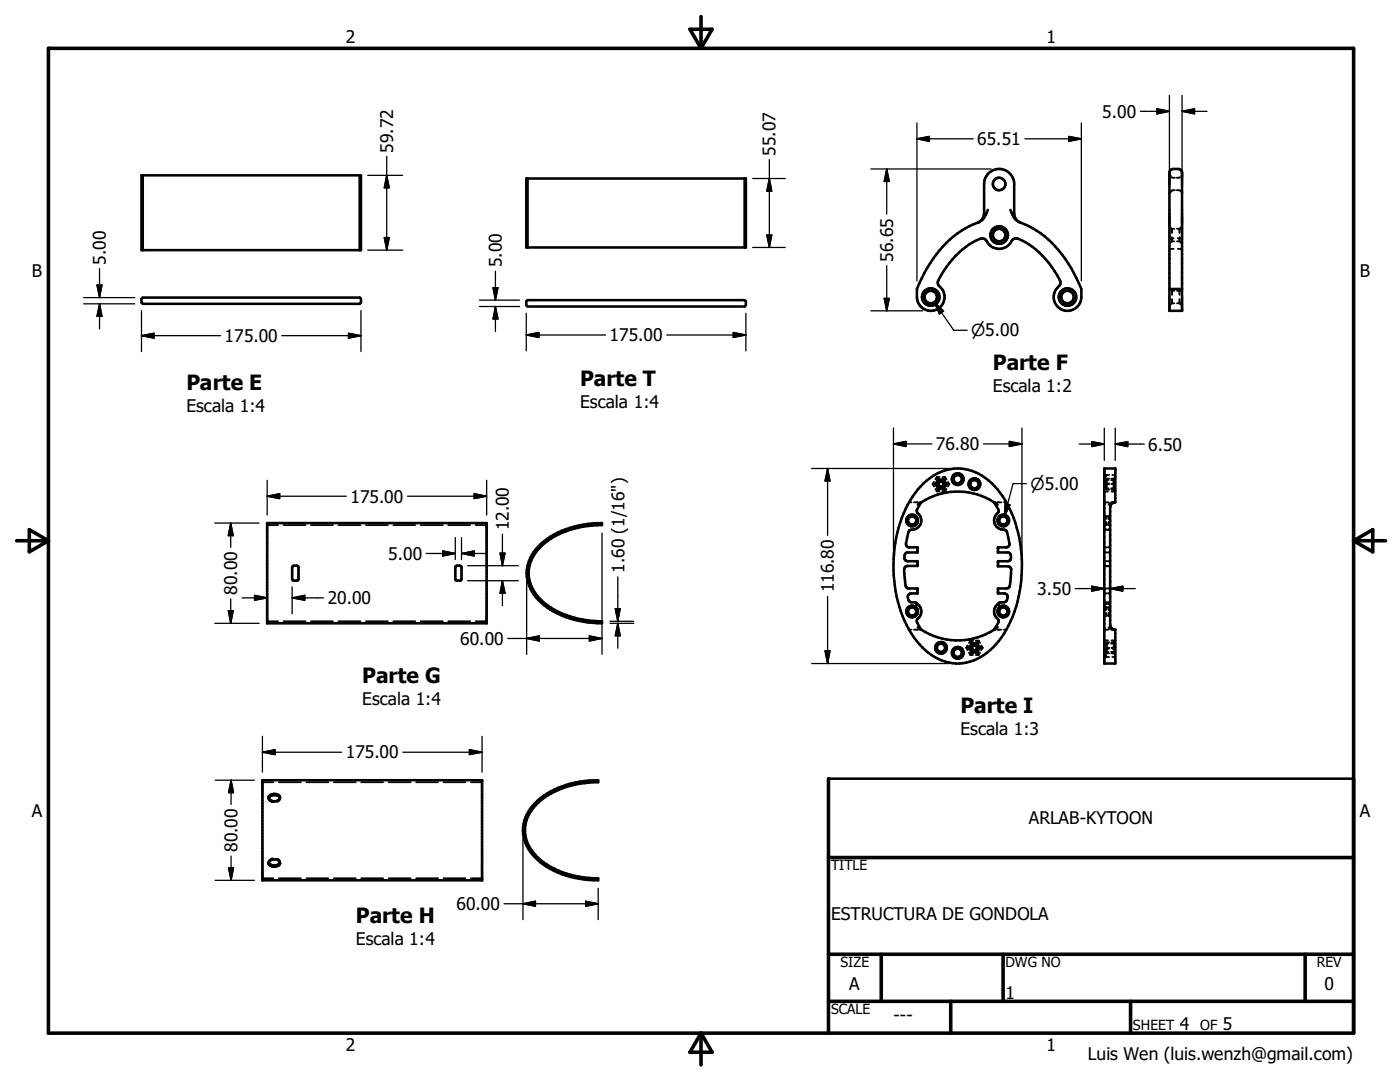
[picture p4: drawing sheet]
<svg xmlns="http://www.w3.org/2000/svg" width="279mm" height="216mm" viewBox="0 0 279 216" stroke-linecap="round" stroke-linejoin="round" font-family="sans-serif">
<g fill="none" stroke="#000" stroke-width=".51">
<path d="M28.2 35h43.8v14.9h-43.8zM28.5 35v14.9M71.8 35v14.9M105 35.6h43.9v13.8h-43.9zM105.3 35.6v13.8M148.6 35.6v13.8M233.6 33.9l.5-.2h1.2l.5 .4 .1 .4v27.5h-2.5v-27.5zM28.2 59.6l.3-.2h43.3l.2 .2v.8l-.2 .2h-43.3l-.3-.2zM195.1 44.5a2 2 0 0 0 1.3-1.9v-5.9a3 3 0 0 1 3-3 3 3 0 0 1 3 3v5.9a1.92 1.92 0 0 0 1.3 1.9M197.1 41.9a3.5 3.5 0 0 1-1.9 2.5 19.4 19.4 0 0 0-10.2 9.1l-2 4.2a4.8 4.8 0 0 0 .3 2.8 2.76 2.76 0 0 0 4.2 .9 2.76 2.76 0 0 0-.2-4.4l-.1-.4a2.09 2.09 0 0 1 .6-1.6 15.4 15.4 0 0 1 8.3-7.4l.6 .2a3 3 0 0 0 3.3 1.8 3.2 3.2 0 0 0 2.1-1.8l.4-.2a1.73 1.73 0 0 1 1.4 .3 17.6 17.6 0 0 1 7.7 8.5v.4a2.95 2.95 0 0 0-.5 4.4 2.76 2.76 0 0 0 3 .6 2.76 2.76 0 0 0 1.7-2.5v-1.6a23.4 23.4 0 0 0-10.5-12.6l-1.7-.7a3.6 3.6 0 0 1-2-2.5M233.4 57.7h2.5M105 60.1l.3-.2h43.3l.3 .2v.8l-.3 .3h-43.3l-.3-.3z"/>
<path d="M184.4 96.4a9.4 9.4 0 0 1 14.1 .6 24 24 0 0 1 5.4 17.8 22.4 22.4 0 0 1-5.7 14.4 9.3 9.3 0 0 1-12.9 1.1 20.9 20.9 0 0 1-6.8-14.4 25.4 25.4 0 0 1 4.7-18.3zM53.3 104.4h43.8v20h-43.8zM58.4 113l.8-.1 .3 .2 .1 2.4-.3 .3h-.7l-.3-.3v-2.2zM91 113l.7-.1 .4 .2v2.4l-.2 .3h-.8l-.2-.2zM108 108.5a18.3 18.3 0 0 1 12.1-4.1v.4a16.6 16.6 0 0 0-12.9 5.1 6.9 6.9 0 0 0 .9 10 17.8 17.8 0 0 0 12 4.1v.4a17.3 17.3 0 0 1-13.1-5.2 7.4 7.4 0 0 1 1-10.7zM183.2 100.7a13.4 13.4 0 0 1 15.9 0M183.9 100.2a3.2 3.2 0 0 0-.9 1.8v.2a1.97 1.97 0 0 1 .8 2.3 1.97 1.97 0 0 1-2.2 1.3l-.3 .4-.5 2.3 .1 .3 .4 .4h1.8v1h-1.9a.9 .9 0 0 0-.7 .9 .9 .9 0 0 0 .7 .9h1.9v.9l-2.1 .1-.5 .4 .1 2.6 .3 1.2 .5 .2h1.7v1h-1.3a.92 .92 0 0 0-.6 .9 .92 .92 0 0 0 .8 .9h.7l.4 .3M198.4 100.2a3.1 3.1 0 0 1 .9 1.8v.2a1.98 1.98 0 0 0-.8 2.3 1.98 1.98 0 0 0 2.1 1.3l.4 .4 .5 2.3-.1 .3-.4 .4h-1.8v1h1.9a.9 .9 0 0 1 .7 .9 .9 .9 0 0 1-.7 .9h-1.9v1h2.1l.4 .3a11.5 11.5 0 0 1-.3 3.9l-.5 .2h-1.7v1h1.2a.92 .92 0 0 1 .7 .9 .92 .92 0 0 1-.8 .9l-.9 .1-.2 .2M222.5 100.2h.1M222.6 100.2a1 1 0 0 0-1 1v23.5a1 1 0 0 0 1 .9M222.6 100.2v-6.7h-2.2v38.9h2.2v-6.8M183.1 120.5l-.3 .2"/>
<path d="M183.1 120.5a1.98 1.98 0 0 1-.1 3.2v.2a3.2 3.2 0 0 0 .9 1.7M183.2 125.2a13.4 13.4 0 0 0 15.9 0M199.2 120.5h.1M199.2 120.5a1.95 1.95 0 0 0 .1 3.2 1.45 1.45 0 0 1-.5 1.3l-.4 .6M199.2 120.5l.2 .2M222.5 125.6h.1M52.4 155.7h43.8v20h-43.8zM53.6 159.3h.1M53.6 159.2h.1M53.6 159h.1M53.6 159.2a1.34 1.34 0 0 1 2.3 0 1.27 1.27 0 0 1-2.3 .1M53.6 159a1.34 1.34 0 0 1 2.3 .1"/>
<path d="M53.6 159v.3M55.9 159.1v.1M107.2 159.8a18.3 18.3 0 0 1 12.2-4.1v.4a17.1 17.1 0 0 0-12.5 4.6 7 7 0 0 0 .5 10.5 17.5 17.5 0 0 0 12 4.1v.4a17.5 17.5 0 0 1-12.7-4.7 7.4 7.4 0 0 1 .5-11.2zM165.3 155.4h104.8M53.6 172.1v.3M53.6 172.2h.1M53.6 172.4h.1M53.6 172.1h.1M53.6 172.1a1.28 1.28 0 0 1 2.3 0M55.9 172.1a1.34 1.34 0 0 1-2.3 .1M55.9 172.1a1.1 1.1 0 0 1-1.6 .8l-.7-.5"/>
<circle cx="199.4" cy="36.7" r="1.24"/>
<circle cx="185.7" cy="59.3" r="1.76"/>
<circle cx="185.8" cy="59.3" r="1.25"/>
<circle cx="199.4" cy="46.9" r="1.25"/>
<circle cx="199.4" cy="46.9" r="1.76"/>
<circle cx="213" cy="59.3" r="1.25"/>
<circle cx="213.1" cy="59.3" r="1.76"/>
<circle cx="187.8" cy="96.6" r=".83"/>
<circle cx="187.8" cy="96.6" r=".5"/>
<circle cx="191.1" cy="95.6" r=".83"/>
<circle cx="191.1" cy="95.6" r="1.18"/>
<circle cx="194.5" cy="96.6" r=".83"/>
<circle cx="194.5" cy="96.6" r="1.17"/>
<circle cx="182" cy="103.9" r="1.16"/>
<circle cx="182" cy="103.9" r=".83"/>
<circle cx="200.2" cy="103.9" r="1.16"/>
<circle cx="200.2" cy="103.9" r=".83"/>
<circle cx="182" cy="122" r="1.17"/>
<circle cx="182" cy="122" r=".83"/>
<circle cx="187.8" cy="129.3" r=".83"/>
<circle cx="187.8" cy="129.3" r="1.16"/>
<circle cx="191.1" cy="130.3" r="1.17"/>
<circle cx="191.1" cy="130.3" r=".83"/>
<circle cx="194.5" cy="129.3" r=".51"/>
<circle cx="194.5" cy="129.3" r=".83"/>
<circle cx="200.2" cy="122" r=".83"/>
<circle cx="200.2" cy="122" r="1.17"/>
</g>
<g fill="none" stroke="#000" stroke-width=".36">
<path d="M233.4 34.7l.1 .4M233.5 38.3l-.1 .4M233.8 35.4l.7 .1M234.5 38l-.7 .1M234.8 38l.7 .1M235.5 35.4l-.7 .1M235.8 38.3l.1 .4M235.9 34.7l-.1 .4M233.4 47.6h.8M233.4 49.7h.8M233.4 57.5l.2 .2M233.4 45.2l.2 .1"/>
<path d="M233.6 48.5l-.2 .2M233.7 57.9l.2 .1M233.7 45.5l.2 .1M233.9 58h.5M233.9 48.2h.5M233.9 45.6h.5M233.9 45.6v.9M233.9 47.3v.9M233.9 58v.9M233.9 59.7v.8M233.9 48.2l-.2 .1M234.9 58h.5"/>
<path d="M234.9 48.2h.5M234.9 45.6h.5M235.1 47.6h.8M235.1 49.7h.8M235.4 45.6v.9M235.4 47.3v.9M235.4 58v.9M235.4 59.7v.8M235.4 48.2l.1 .1M235.5 45.5l-.1 .1M235.5 57.9l-.1 .1M235.7 48.5l.2 .2"/>
<path d="M235.9 45.2l-.2 .1M235.9 57.5l-.2 .2M233.6 60.9l-.2 .1M233.9 60.5h.5M233.9 60.5l-.2 .2M234.9 60.5h.5M235.4 60.5l.1 .2M235.7 60.9l.2 .1M186.1 96.6h.2M186.1 96.6l.3 .5M186.4 96.6h.1M186.4 96.1l-.3 .5"/>
<path d="M186.5 96.6l.2 .4M186.7 97.6l.3 .4M186.7 96.2l-.2 .4M186.9 97.3l.3 .4M187 98h.5M187 95.2l-.3 .5M187 95.2v.1M187 95.2h.5M187 97.9v.1M187.1 95.4l.1 .1M187.2 95.5h.4M187.2 97.7h.4"/>
<path d="M187.2 97.7l-.1 .1M187.2 95.5l-.3 .4M188 95.5h.4M188 97.7h.4M188.1 98h.5M188.1 95.2h.5M188.4 97.7l.1 .1M188.4 95.5l.2 .4M188.5 95.4l-.1 .1M188.6 97.9v.1M188.6 95.2v.1M188.6 95.2l.3 .5"/>
<path d="M188.6 97.3l-.2 .4M188.8 96.2l.3 .4M188.9 97.6l-.3 .4M189.1 96.6h.1M189.1 96.6l-.3 .4M189.2 96.1l.3 .5M189.3 96.6h.2M189.5 96.6l-.3 .5M220.4 98.1h.7M220.4 95.4l.1 .2M220.4 94.4l.1 .1M220.4 95.8l.1 .1"/>
<path d="M220.5 97.7l-.1 .1M220.5 96.7l-.1 .1M220.5 97.3l-.1 .1M220.6 95.7l.1 .1h.5M220.6 94.7l.1 .1M220.6 96l.2 .1M220.7 94.8h.7M220.7 94.8v.3M220.7 95.4v.9M220.7 96.9v.5M220.7 97.4l-.1 .2M220.7 97.4h.5"/>
<path d="M220.8 97.1l-.2 .1M220.8 96.1h.1M220.8 97.1h.1M220.9 96.6h.5M220.9 96.2v.8M220.9 97.3v.4h.5M221.4 96.4l-.8 .2M221.4 95.5h-.5v.4M221.7 97.4h.5l.1 .2M221.8 96.6h.5M221.8 95.5h.4M221.8 97.7h.4"/>
<path d="M221.8 98.1h.8M222 94.8h.6M222 96.4h.6M222.2 95.5v.1M222.2 95.7v.6M222.2 96.9v.6M222.2 97.6v.1M222.2 97.7l.1 .1M222.3 95.4l-.1 .1M222.3 95.7l-.1 .1h-.5M222.4 97.9l.2 .1M222.4 96.6h.2"/>
<path d="M222.4 97.7l.2 .1M222.6 95.2l-.2 .1M222.6 95.4l-.2 .2M53.3 104.8h2.2M56.6 104.8h4.4M62.1 104.8h4.3M67.5 104.8h4.4M73 104.8h4.4M78.5 104.8h4.4M84 104.8h4.4M89.5 104.8h4.3M94.9 104.8h2.2"/>
<path d="M105.3 115.9h.1M105.3 112.9h.1M105.5 115.9h.2M105.5 112.9h.2M181.4 100.2h.5M182.4 100.2h.8M183.5 100.2h.4M198.4 100.2h.3M199 100.2h.9M200.3 100.2h.6M220.4 102.7l.1 .1M220.4 109.9v.2"/>
<path d="M220.4 112.6v.2M220.4 118.1v.2M220.4 105.4v.1M220.4 109.4v.2M220.4 100.5v.2M220.4 112.8h.1M220.4 112.7v.1M220.4 109.4h.1M220.4 100.5h.1M220.4 112.2v.1M220.4 117.6v.2M220.5 104.9l-.1 .1"/>
<path d="M220.6 112.9h.3M220.6 105.6l.3 .1M220.6 110.2h.3M220.6 113h.1M220.6 118.4h.3M220.6 109.2v.1M220.6 117.4v.1M220.6 113h.3M220.6 102.9l.1 .1M220.7 103h.2M220.7 104.7h.2M220.7 103v.6"/>
<path d="M220.7 104.1v.6M220.7 104.7l-.1 .1M220.9 109.2h-.3M220.9 112h-.3M220.9 117.4h-.3M221.1 103h.1M221.1 104.7h.1M221.1 109.2l.3 .1M221.1 112h.3M221.1 117.4l.3 .1M221.2 100.2l-.7 .1M221.2 103v.6"/>
<path d="M221.2 104.1v.6M221.2 104.7l.2 .1M221.4 102.9l-.2 .1M221.4 112.9h-.3M221.4 105.6l-.3 .1M221.4 110.2h-.3M221.4 113h-.3M221.4 118.4h-.3M221.5 104.9l.1 .1M221.5 100.4l-.3 .3M221.5 109.4h.1M221.5 112.2l.1 .1"/>
<path d="M221.5 117.6l.1 .2M221.5 109.4l.1 .2M221.5 112.8h.1M221.6 102.7l-.1 .1M221.6 112.6l-.1 .2M221.6 109.9l-.1 .2M221.6 118.1l-.1 .2M221.6 105.4l-.1 .1M221.7 100.2h.6M222.1 100.2l-.2 .1M222.4 100.2h.2M53.3 124h2.2"/>
<path d="M56.6 124h4.4M62.1 124h4.3M67.5 124h4.4M73 124h4.4M78.5 124h4.4M84 124h4.4M89.5 124h4.3M94.9 124h2.2M181.4 125.6h.5M182.4 125.6h.8M183.5 125.6h.4M192.8 129.3h.1"/>
<path d="M192.8 129.3l.3 .4M193.1 129.3h.1M193.1 128.8l-.3 .5M193.2 129.3l.2 .3M193.4 130.2l.3 .5M193.4 128.9l-.2 .4M193.6 130l.2 .4M193.7 130.7h.5M193.7 127.8v.1M193.7 127.8h.5M193.7 127.8l-.3 .5M193.7 130.6v.1"/>
<path d="M193.8 128.1v.1M193.8 128.2h.5M193.8 130.4h.5M193.8 130.4v.1M193.8 128.2l-.2 .3M194.7 128.2h.4M194.7 130.4h.4M194.7 130.7h.6M194.7 127.8h.6M195.1 130.4l.1 .1M195.1 128.2l.2 .3M195.2 128.1l-.1 .1"/>
<path d="M195.2 130.6l.1 .1M195.3 127.8l-.1 .1M195.3 127.8l.3 .5M195.3 130l-.2 .4M195.5 128.9l.2 .4M195.6 130.2l-.3 .5M195.7 129.3h.2M195.7 129.3l-.2 .3M195.8 128.8l.3 .5M196 129.3h.1M196.1 129.3l-.3 .4M198.4 125.6h.3"/>
<path d="M199 125.6h.9M200.3 125.6h.6M220.4 127.8h.7M220.4 128.1l.1 .1M220.4 129.1l.1 .1M220.4 128.4l.1 .1M220.4 120.8l.1 .2M220.4 125.2v.2M220.4 120.4v.1M220.5 120.6l-.1 .1M220.5 130.3l-.1 .1M220.5 131.3l-.1 .1"/>
<path d="M220.5 130l-.1 .1M220.5 123.1l-.1 .1M220.5 125.6h.7M220.6 128.3l.1 .1M220.6 129.3l.1 .1M220.6 128.6l.2 .2M220.6 121.1l.1 .1M220.7 129.4h.7M220.7 131.1h.7M220.7 121.2h.2M220.7 122.9h.2M220.7 121.2v.5"/>
<path d="M220.7 122.3v.6M220.7 128.4v.1M220.7 128.6v.5M220.7 129.4v.8M220.7 130.6v.5M220.7 131.1l-.1 .1M220.7 122.9l-.1 .1M220.7 128.4h.5M220.8 129.8l-.2 .1M220.8 128.8h.1M220.8 129.8h.1M220.9 129.3h.5"/>
<path d="M220.9 128.9v.7M220.9 130v.4h.5M220.9 120.5h-.3M220.9 120.2h-.3M221.1 121.2h.1M221.1 122.9h.1M221.1 120.2h.3M221.1 120.5h.3M221.2 125.2l.3 .2M221.2 121.2v.5M221.2 122.3v.6M221.2 130.1h-.5l-.1 .1"/>
<path d="M221.2 122.9l.2 .1M221.4 128.2h-.5v.3M221.4 121.1l-.2 .1M221.4 120.5h.1M221.5 123.1l.1 .1M221.5 120.4l.1 .1M221.5 120.6l.1 .1M221.6 120.8l-.1 .2M221.7 125.6h.6M221.7 130.1h.5l.1 .1M221.8 129.3h.5M221.8 128.2h.4"/>
<path d="M221.8 130.4h.4M221.8 127.8h.8M221.9 125.6h.2M222 129.4h.6M222 131.1h.6M222.2 130.4l.1 .1M222.2 128.2v.3M222.2 128.9v.7M222.2 130v.4M222.3 128.1l-.1 .1M222.3 128.3l-.1 .1h-.5M222.4 125.6h.2"/>
<path d="M222.4 130.6l.2 .1M222.4 129.3h.2M222.4 130.3l.2 .1M222.6 127.8l-.2 .1M222.6 128.1l-.2 .1M52.4 156.1h2.2M53.6 159.5h.1M53.6 159.3v.1M53.6 159.4v.1M53.6 159.5l.2 .3 .6 .3M55.7 156.1h4.4M55.9 159.2l-.1 .4-.4 .4"/>
<path d="M55.9 159.1v.1M61.2 156.1h4.3M66.6 156.1h4.4M72.1 156.1h4.4M77.6 156.1h4.4M83.1 156.1h4.3M88.5 156.1h4.4M94 156.1h2.2M107.1 159.9l.1 .1M107.8 159.3l.1 .1M108.1 159.4l.1 .1M108.3 159h.1"/>
<path d="M108.5 159.1l.1 .1M109 158.4l.2 .1M109.3 158.6h.1M52.4 175.3h2.2M53.6 172v.1M54.4 171.3l-.6 .3-.2 .3M55.4 171.4a.75 .75 0 0 1 .5 .8M55.7 175.3h4.4M61.2 175.3h4.3M66.6 175.3h4.4M72.1 175.3h4.4M77.6 175.3h4.4"/>
<path d="M83.1 175.3h4.3M88.5 175.3h4.4M94 175.3h2.2M107.2 171.4h-.1M107.4 160l.1 .1M107.5 171.2l-.1 .1M107.9 172l-.1 .1M108.2 171.8l-.1 .1M108.4 172.3l-.1 .1M108.6 172.2h-.1M109.2 172.8l-.2 .1M109.4 172.7l-.1 .1"/>
</g>
<g fill="#000">
<circle cx="233.5" cy="35.1" r=".18"/>
<circle cx="233.5" cy="38.3" r=".18"/>
<circle cx="233.8" cy="38.1" r=".18"/>
<circle cx="235.5" cy="38.1" r=".18"/>
<circle cx="235.8" cy="38.3" r=".18"/>
<circle cx="235.8" cy="35.1" r=".18"/>
<circle cx="221.5" cy="100.4" r=".18"/>
<circle cx="220.6" cy="120.5" r=".18"/>
<circle cx="221.5" cy="125.4" r=".18"/>
<circle cx="53.6" cy="171.8" r=".18"/>
</g>
<g fill="none" stroke="#000" stroke-width=".71">
<path d="M9.7 9.6h260.4v196.6h-260.4zM137.7 5.8h4.4l-2.2 3.8zM139.9 3.3v6.3M3.3 107.9h6.4M5.8 105.7l3.9 2.2-3.9 2.2zM270.1 107.9h6.4M270.1 107.9l3.9-2.2v4.4zM165.3 155.4v50.8M165.3 171.1h104.8M165.3 190.4h104.8M165.3 199.8h104.8M175.9 190.4v9.4"/>
<path d="M189.7 199.8v6.4M200.2 190.4v9.4M225.6 199.8v6.4M260.5 190.4v9.4M139.9 206.2v6.3M139.9 206.2l2.2 3.8h-4.4z"/>
</g>
<g fill="none" stroke="#000" stroke-width=".25">
<path d="M233.4 19v21.3M235.9 19v21.3M73.4 35h7M77.2 31.2v18.7M77.2 35l.5 2.5h-1zM150.2 35.6h6.5M153.5 31.9v17.5M153.5 35.6l.5 2.5h-1zM173.8 33.7h24M177 33.7v9M177 33.7l.5 2.5h-1zM183 27.7h11.2"/>
<path d="M183 27.7l2.5-.5v1zM183 24.5v31.6M204.5 27.7h11.3M213.3 27.2l2.5 .5-2.5 .5zM215.8 24.5v31.6M227.6 22.2h5.8M230.9 21.7l2.5 .5-2.5 .5zM235.9 22.2h5M235.9 22.2l2.5-.5v1zM16.7 59.4h10.2M19.4 56.9h.9l-.4 2.5zM19.9 53.6v5.8"/>
<path d="M73.4 49.9h7M76.7 47.4h1l-.5 2.5zM95.7 59.9h8M98.4 57.4h1l-.5 2.5zM98.9 54.1v5.8M150.2 49.4h6.5M153 46.9h1l-.5 2.5zM176.5 59.5h1l-.5 2.5zM177 53v9M16.7 60.6h10.2M19.9 60.6v5M19.9 60.6l.4 2.5h-.9z"/>
<path d="M28.2 67h15.8M28.2 67l2.5-.5v1zM28.2 62v8.1M56.2 67h15.8M69.5 66.5l2.5 .5-2.5 .5zM72 62v8.1M95.7 61.2h8M98.9 61.2v4.9M98.9 61.2l.5 2.4h-1zM105 66.8h15.9M105 66.8l2.5-.5v1zM105 62.5v7.5"/>
<path d="M133.1 66.8h15.8M146.3 66.3l2.6 .5-2.6 .5zM148.9 62.5v7.5M173.8 62h10.3M186.5 60.3l3.8 5.6h2.7M186.5 60.3l1.8 1.8-.8 .5zM53.3 99h15.8M53.3 99l2.5-.5v1zM53.3 95.8v7M81.3 99h15.8M94.6 98.5l2.5 .5-2.5 .5zM97.1 95.8v7"/>
<path d="M162 93.5h27.5M165.2 93.5v13.3M165.2 93.5l.4 2.5h-.9zM178.3 88.6h7.7M178.3 88.6l2.5-.5v1zM178.3 85.4v25.9M196.3 88.6h7.7M201.4 88.1l2.6 .5-2.6 .5zM204 85.4v25.9M204.8 96.5h-2.6l-1.8 6.5M215.4 88.6h5M217.9 88.1l2.5 .5-2.5 .5z"/>
<path d="M220.4 85.4v6.5M222.6 88.6h5.8M222.6 88.6l2.5-.5v1zM222.6 85.4v6.5M42.9 104.4h8.8M46 104.4v4.8M46 119.5v4.9M46 104.4l.6 2.5h-1zM48.3 119.3h5M50.8 118.8l2.5 .5-2.5 .5zM58.3 119.3h6.3M58.3 119.3l2.5-.5v1z"/>
<path d="M58.3 117.1v5.4M85.1 110.4h5.8M88.4 109.9l2.5 .5-2.5 .5zM90.9 107.3v4.4M92.1 110.4l2.5-.5v1zM92.1 110.4h5M92.1 107.3v4.4M93.3 115.9h10.2M93.3 112.9h10.2M99.8 110.4h1l-.5 2.5zM100.3 106.6v6.3M100.3 115.9v5"/>
<path d="M100.3 115.9l.5 2.5h-1zM105.1 116v14.6M120.1 106.4v24.2M123.3 115.1v8.9M165.2 119v13.4M200.6 100.5l1 .3-1.2 2.2zM214.6 117.4h5.8M217.9 117l2.5 .4-2.5 .6zM221.6 117.4h5M221.6 117.4l2.5-.4v1zM42.9 124.4h8.8M45.6 121.9h1l-.6 2.5z"/>
<path d="M101.3 127.4h18.8M105.1 127.4l2.5-.5v1zM117.6 126.9l2.5 .5-2.5 .5zM121.7 124.4h4.8M121.7 124h4.8M122.8 121.5h1l-.5 2.5zM123.3 124.4v5M123.3 124.4l.5 2.5h-1zM162 132.4h27.5M164.7 129.9h.9l-.4 2.5zM42.9 155.7h7.9M46.1 155.7v4.8"/>
<path d="M46.1 155.7l.5 2.5h-1zM52.4 150.1h15.8M52.4 150.1l2.5-.5v1zM52.4 146.9v7.2M80.4 150.1h15.8M93.7 149.6l2.5 .5-2.5 .5zM96.2 146.9v7.2M42.9 175.7h7.9M45.6 173.2h1l-.5 2.5zM46.1 170.8v4.9M104.4 167.3v16.2M116.9 179.8l2.5 .5-2.5 .5z"/>
<path d="M119.4 177.3v6.2M100.6 180.3h18.8M104.4 180.3l2.5-.5v1z"/>
</g>
<g fill="#000" stroke="#000" stroke-width=".25">
<path d="M77.2 35l.5 2.5h-1zM153.5 35.6l.5 2.5h-1zM177 33.7l.5 2.5h-1zM183 27.7l2.5-.5v1zM213.3 27.2l2.5 .5-2.5 .5zM230.9 21.7l2.5 .5-2.5 .5zM235.9 22.2l2.5-.5v1zM19.4 56.9h.9l-.4 2.5zM76.7 47.4h1l-.5 2.5zM98.4 57.4h1l-.5 2.5zM153 46.9h1l-.5 2.5zM176.5 59.5h1l-.5 2.5z"/>
<path d="M19.9 60.6l.4 2.5h-.9zM28.2 67l2.5-.5v1zM69.5 66.5l2.5 .5-2.5 .5zM98.9 61.2l.5 2.4h-1zM105 66.8l2.5-.5v1zM146.3 66.3l2.6 .5-2.6 .5zM186.5 60.3l1.8 1.8-.8 .5zM53.3 99l2.5-.5v1zM94.6 98.5l2.5 .5-2.5 .5zM165.2 93.5l.4 2.5h-.9zM178.3 88.6l2.5-.5v1zM201.4 88.1l2.6 .5-2.6 .5z"/>
<path d="M217.9 88.1l2.5 .5-2.5 .5zM222.6 88.6l2.5-.5v1zM46 104.4l.6 2.5h-1zM50.8 118.8l2.5 .5-2.5 .5zM58.3 119.3l2.5-.5v1zM88.4 109.9l2.5 .5-2.5 .5zM92.1 110.4l2.5-.5v1zM99.8 110.4h1l-.5 2.5zM100.3 115.9l.5 2.5h-1zM200.6 100.5l1 .3-1.2 2.2zM217.9 117l2.5 .4-2.5 .6zM221.6 117.4l2.5-.4v1z"/>
<path d="M45.6 121.9h1l-.6 2.5zM105.1 127.4l2.5-.5v1zM117.6 126.9l2.5 .5-2.5 .5zM122.8 121.5h1l-.5 2.5zM123.3 124.4l.5 2.5h-1zM164.7 129.9h.9l-.4 2.5zM46.1 155.7l.5 2.5h-1zM52.4 150.1l2.5-.5v1zM93.7 149.6l2.5 .5-2.5 .5zM45.6 173.2h1l-.5 2.5zM104.4 180.3l2.5-.5v1zM116.9 179.8l2.5 .5-2.5 .5z"/>
</g>
<g font-size="4.2">
<text x="37.2" y="77.7">Parte E</text>
<text x="115.8" y="77">Parte T</text>
<text x="198.1" y="73.9">Parte F</text>
<text x="72.3" y="136.2">Parte G</text>
<text x="191.7" y="142.3">Parte I</text>
<text x="71" y="184.2">Parte H</text>
</g>
<g font-size="3.5">
<text x="69" y="8.7">2</text>
<text x="208.9" y="8.7">1</text>
<text x="220" y="23.5">5.00</text>
<text x="195" y="29">65.51</text>
<text x="78.5" y="30.4" transform="rotate(-90 78.5 30.4)">59.72</text>
<text x="154.8" y="31.1" transform="rotate(-90 154.8 31.1)">55.07</text>
<text x="21.1" y="52.8" transform="rotate(-90 21.1 52.8)">5.00</text>
<text x="100.2" y="53.3" transform="rotate(-90 100.2 53.3)">5.00</text>
<text x="178.2" y="52.2" transform="rotate(-90 178.2 52.2)">56.65</text>
<text x="6.4" y="55.2">B</text>
<text x="271.4" y="55.2">B</text>
<text x="44.8" y="68.3">175.00</text>
<text x="121.7" y="68.1">175.00</text>
<text x="37.2" y="82.1">Escala 1:4</text>
<text x="115.8" y="81.4">Escala 1:4</text>
<text x="198.1" y="78.2">Escala 1:2</text>
<text x="186.8" y="89.9">76.80</text>
<text x="229.2" y="89.9">6.50</text>
<text x="69.9" y="100.3">175.00</text>
<text x="101.6" y="105.8" transform="rotate(-90 101.6 105.8)">12.00</text>
<text x="77.5" y="111.7">5.00</text>
<text x="47.3" y="118.7" transform="rotate(-90 47.3 118.7)">80.00</text>
<text x="124.6" y="114.3" transform="rotate(-90 124.6 114.3)">1.60 (1/16&quot;)</text>
<text x="166.4" y="118.2" transform="rotate(-90 166.4 118.2)">116.80</text>
<text x="207" y="118.7">3.50</text>
<text x="65.4" y="120.6">20.00</text>
<text x="91.9" y="128.7">60.00</text>
<text x="72.3" y="140.6">Escala 1:4</text>
<text x="191.7" y="146.7">Escala 1:3</text>
<text x="69" y="151.3">175.00</text>
<text x="6.4" y="163.1">A</text>
<text x="205.3" y="164.5">ARLAB-KYTOON</text>
<text x="271.4" y="163.1">A</text>
<text x="47.4" y="170" transform="rotate(-90 47.4 170)">80.00</text>
<text x="91.1" y="181.6">60.00</text>
<text x="165.9" y="183.5">ESTRUCTURA DE GONDOLA</text>
<text x="71" y="188.6">Escala 1:4</text>
<text x="169.5" y="197.5">A</text>
<text x="264.3" y="197.6">0</text>
<text x="178.3" y="203.7">---</text>
<text x="200.7" y="199.3">1</text>
<text x="69" y="209.7">2</text>
<text x="208.9" y="209.7">1</text>
<text x="235.5" y="205.6">4</text>
<text x="244" y="205.6">5</text>
<text x="217.1" y="211.5">Luis Wen (luis.wenzh@gmail.com)</text>
</g>
<g font-size="3.3">
<text x="193.8" y="67.1">n5.00</text>
<text x="205.7" y="97.7">n5.00</text>
</g>
<g font-size="2.8">
<text x="165.9" y="173.7">TITLE</text>
<text x="167.7" y="193">SIZE</text>
<text x="200.7" y="193">DWG NO</text>
<text x="262.8" y="192.9">REV</text>
<text x="165.9" y="202.4">SCALE</text>
<text x="226.1" y="205.6">SHEET</text>
<text x="239.5" y="205.6">OF</text>
</g>
</svg>
